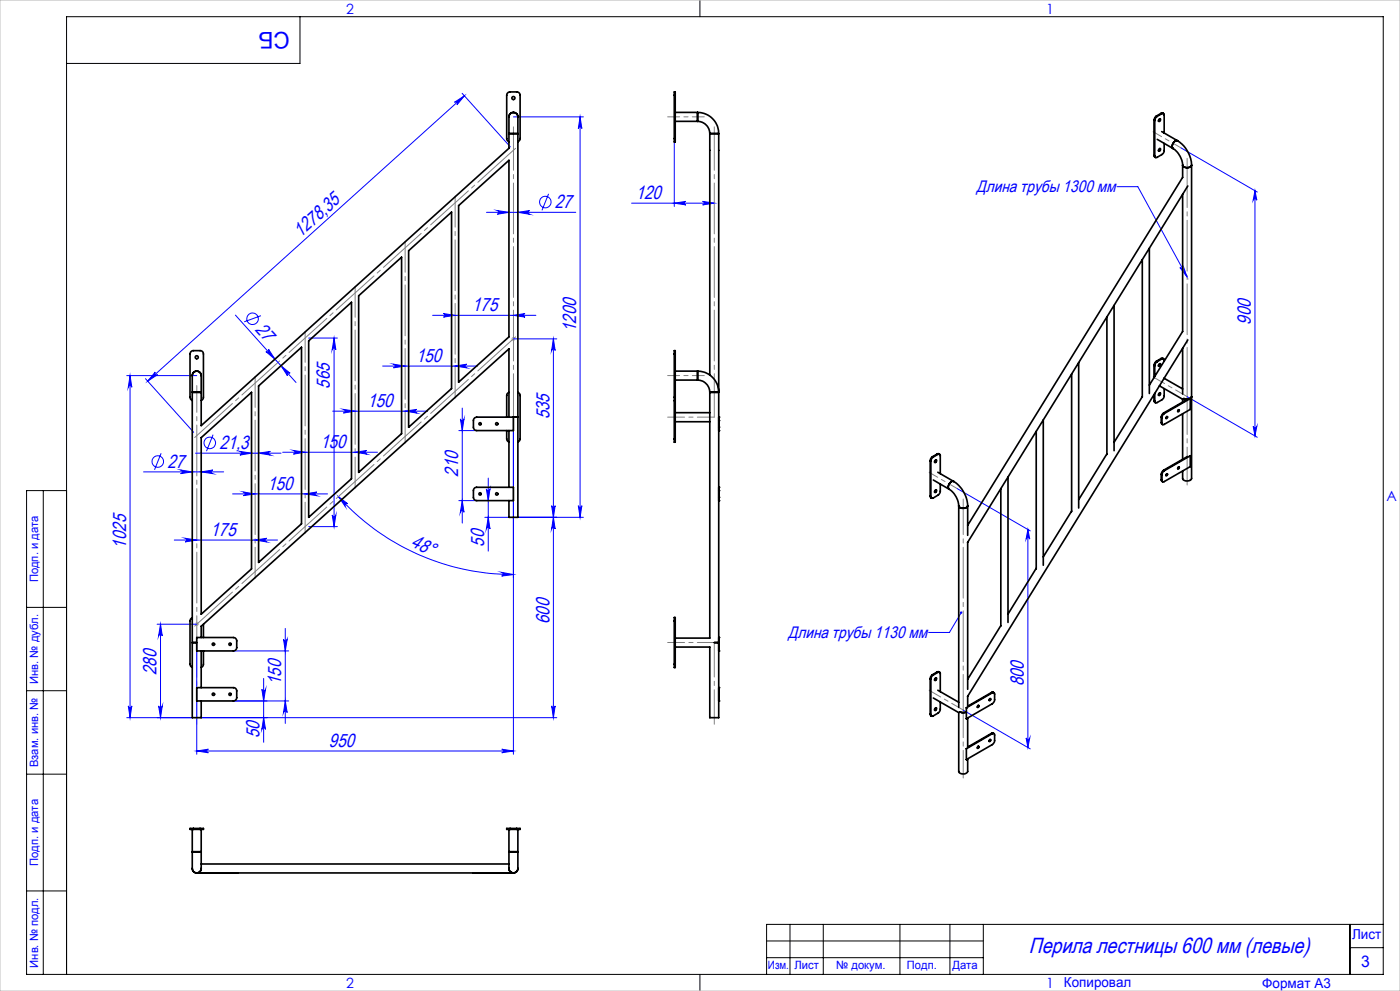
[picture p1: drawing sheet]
<svg xmlns="http://www.w3.org/2000/svg" width="420mm" height="297mm" viewBox="0 0 420 297" stroke-linecap="round" stroke-linejoin="round" font-family="sans-serif">
<g fill="none" stroke="#00f" stroke-width=".3">
<path d="M136.3 30.7l3-2-2.2 2.7a.54 .54 0 0 0 0-.7 .54 .54 0 0 0-.8 0zM138.6 28l14.5 16M139.3 28.7l-95 85.5M154 35h21M174 35l.6 3.5a.53 .53 0 0 0-.6-.5 .53 .53 0 0 0-.5 .5zM174 35v120M164.6 58.1l-2 4.9M202.3 42.5v19.4M335.1 55.9h6.2l14.8 27.1M354.3 44.3l22.9 13.3M376.5 57.1v73.5M376.5 57.1l.5 2.9a.56 .56 0 0 0-.5-.4 .56 .56 0 0 0-.5 .4z"/>
<path d="M145.9 63.6h26.8M149.2 63.1l3.5 .5-3.5 .6a.55 .55 0 0 0 .5-.5 .55 .55 0 0 0-.5-.6zM155.4 63.6l3.5-.5a.55 .55 0 0 0-.5 .6 .55 .55 0 0 0 .5 .5zM189.5 60.9h24.8M202.3 60.9l3.5-.5a.53 .53 0 0 0-.5 .5 .53 .53 0 0 0 .5 .5zM210.8 60.4l3.5 .5-3.5 .5a.53 .53 0 0 0 .5-.5 .53 .53 0 0 0-.5-.5zM70.6 94.4l18.2 20.2M78.3 94.6l-5 1.8M129.8 94.5h31M133 94l3.5 .5-3.5 .5a.53 .53 0 0 0 .5-.5 .53 .53 0 0 0-.5-.5zM154 94.5l3.5-.5a.53 .53 0 0 0-.5 .5 .53 .53 0 0 0 .5 .5zM354 80.2a.55 .55 0 0 0 .7 .2 .55 .55 0 0 0 .2-.7l1.2 3.3z"/>
<path d="M38 112.6h21M39 112.6l.5 3.5a.53 .53 0 0 0-.5-.5 .53 .53 0 0 0-.5 .5zM39 112.6v102.5M43.6 113.5l14.5 16.1M46.6 111.5a.52 .52 0 0 0-.1 .7 .52 .52 0 0 0 .8 .1l-3 1.9zM79.8 105.4a.52 .52 0 0 0 .7 0 .52 .52 0 0 0 0-.7l2 2.9zM84.3 109.6l2.7 2.3a.54 .54 0 0 0-.7 0 .54 .54 0 0 0 0 .7zM92.6 101.3h8.6M100.2 101.3l.6 3.5a.55 .55 0 0 0-.6-.5 .55 .55 0 0 0-.5 .5zM100.2 101.3v56.5M114.8 109.7h28.5M118 109.1l3.5 .6-3.5 .5a.55 .55 0 0 0 .5-.5 .55 .55 0 0 0-.5-.6z"/>
<path d="M136.5 109.7l3.5-.6a.55 .55 0 0 0-.5 .6 .55 .55 0 0 0 .5 .5zM154 101.6h13M166 101.6v113.5M166 101.6l.5 3.5a.53 .53 0 0 0-.5-.6 .53 .53 0 0 0-.5 .6zM356.1 118.9l21.1 12.2M48.3 135.9l-1.9 4.9M58.7 135.8h25.6M63.9 130.3l-2 4.9M72 135.3l3.5 .5-3.5 .6a.55 .55 0 0 0 .5-.6 .55 .55 0 0 0-.5-.5zM77.6 135.8l3.5-.5a.55 .55 0 0 0-.5 .5 .55 .55 0 0 0 .5 .6zM84.8 135.5h28.4M88 135l3.5 .5-3.5 .6a.55 .55 0 0 0 .5-.5 .55 .55 0 0 0-.5-.6z"/>
<path d="M99.8 123.2h28.5M103 122.7l3.5 .5-3.5 .6a.55 .55 0 0 0 .5-.6 .55 .55 0 0 0-.5-.5zM106.5 135.5l3.5-.5a.55 .55 0 0 0-.5 .6 .55 .55 0 0 0 .5 .5zM121.5 123.2l3.5-.5a.55 .55 0 0 0-.5 .5 .55 .55 0 0 0 .5 .6zM137.7 129h5.3M138.1 125.6a.55 .55 0 0 0 .6 .5 .55 .55 0 0 0 .5-.5l-.5 3.4zM138.7 122.3v34.5M154 125.1v101M376 127.8a.56 .56 0 0 0 .5 .4 .56 .56 0 0 0 .5-.4l-.5 2.8zM43.1 141.4h24M54.2 140.9l3.5 .5-3.5 .6a.55 .55 0 0 0 .5-.6 .55 .55 0 0 0-.5-.5zM60.4 141.4l3.5-.5a.55 .55 0 0 0-.5 .5 .55 .55 0 0 0 .5 .6z"/>
<path d="M69.8 148h28.4M73 147.5l3.5 .5-3.5 .6a.55 .55 0 0 0 .5-.6 .55 .55 0 0 0-.5-.5zM91.5 148l3.5-.5a.55 .55 0 0 0-.5 .5 .55 .55 0 0 0 .5 .6zM92.6 157.8h8.6M99.7 154.3a.55 .55 0 0 0 .5 .5 .55 .55 0 0 0 .6-.5l-.6 3.5zM101.5 148.8l2.8 2.2a.54 .54 0 0 0-.7 0 .54 .54 0 0 0-.1 .7zM101.5 148.8a70.7 70.7 0 0 0 52.5 23.4M137.7 150h5.3M138.7 150l.5 3.5a.55 .55 0 0 0-.5-.5 .55 .55 0 0 0-.6 .5zM145.5 155h7.2M145.9 146.5a.55 .55 0 0 0 .6 .5 .55 .55 0 0 0 .5-.5l-.5 3.5zM146.5 143.3v21.9"/>
<path d="M146.5 155l.5 3.5a.55 .55 0 0 0-.5-.5 .55 .55 0 0 0-.6 .5zM155.4 155h19.6M165.5 151.5a.53 .53 0 0 0 .5 .5 .53 .53 0 0 0 .5-.5l-.5 3.5zM166 155l.5 3.5a.53 .53 0 0 0-.5-.5 .53 .53 0 0 0-.5 .5zM173.5 151.5a.53 .53 0 0 0 .5 .6 .53 .53 0 0 0 .6-.6l-.6 3.5zM287.2 146.4l21.9 12.7M308.4 158.7v65.3M308.4 158.7l.5 2.9a.56 .56 0 0 0-.5-.5 .56 .56 0 0 0-.6 .5zM52.3 161.9h31M55.5 161.3l3.5 .6-3.5 .5a.55 .55 0 0 0 .5-.5 .55 .55 0 0 0-.5-.6zM76.5 161.9l3.5-.6a.55 .55 0 0 0-.5 .6 .55 .55 0 0 0 .5 .5zM150.5 171.6l3.5 .6-3.5 .4a.55 .55 0 0 0 .5-.5 .55 .55 0 0 0-.5-.5z"/>
<path d="M47.1 187.1h11.9M48.2 187.1v28M48.2 187.1l.5 3.5a.55 .55 0 0 0-.6-.5 .55 .55 0 0 0-.5 .5zM59 192.6v33.5M70 195.1h16.6M85.1 191.6a.55 .55 0 0 0 .5 .5 .55 .55 0 0 0 .5-.5l-.5 3.5zM85.6 188.3v28.5M288.4 183.6l-3.6 5.9h-6.2M38 215.1h19.7M38.5 211.6a.53 .53 0 0 0 .5 .5 .53 .53 0 0 0 .5-.5l-.5 3.5zM47.6 211.6a.55 .55 0 0 0 .5 .5 .55 .55 0 0 0 .6-.5l-.5 3.5zM60.4 215.1h106.6"/>
<path d="M70 210.1h16.6M78.6 206.6a.55 .55 0 0 0 .5 .5 .55 .55 0 0 0 .6-.5l-.6 3.5zM79.1 203.3v19.2M79.1 215.1l.6 3.5a.55 .55 0 0 0-.6-.5 .55 .55 0 0 0-.5 .5zM85.6 210.1l.5 3.5a.55 .55 0 0 0-.5-.5 .55 .55 0 0 0-.5 .5zM165.5 211.6a.53 .53 0 0 0 .5 .5 .53 .53 0 0 0 .5-.5l-.5 3.5zM289 212.8l20.1 11.6M59 225.1l3.5-.6a.53 .53 0 0 0-.5 .6 .53 .53 0 0 0 .5 .5zM59 225.1h95M150.5 224.5l3.5 .6-3.5 .5a.53 .53 0 0 0 .5-.5 .53 .53 0 0 0-.5-.6zM307.8 221.2a.56 .56 0 0 0 .6 .4 .56 .56 0 0 0 .5-.4l-.5 2.8z"/>
<circle cx="163.6" cy="60.5" r="1.73"/>
<circle cx="75.8" cy="95.5" r="1.74"/>
<circle cx="47.3" cy="138.3" r="1.73"/>
<circle cx="62.9" cy="132.7" r="1.73"/>
</g>
<path d="M153.5 101.6h1M153.7 101.2l.7 .7M154 101.1v1M154.4 101.2l-.7 .7M58.5 187.1h1M58.7 186.7l.7 .7M59 186.6v1M59.4 186.7l-.7 .7" fill="none" stroke="#c0c0c0" stroke-width=".7" stroke-linecap="butt"/>
<path d="M211.3 35h-11M211.3 112.6h-11" fill="none" stroke="#808080" stroke-width=".3" stroke-dasharray="15.2 1.3 1.3 1.3" stroke-dashoffset="11.6"/>
<path d="M59 217.1v-24.5M214.3 217.1v-24.5" fill="none" stroke="#808080" stroke-width=".3" stroke-dasharray="15.2 1.3 1.3 1.3" stroke-dashoffset="4.9"/>
<path d="M214.3 125h-14M214.3 192.6h-14" fill="none" stroke="#808080" stroke-width=".3" stroke-dasharray="15.2 1.3 1.3 1.3" stroke-dashoffset="10.1"/>
<path d="M154 125v-87M214.3 125v-87" fill="none" stroke="#808080" stroke-width=".3" stroke-dasharray="15.2 1.3 1.3 1.3" stroke-dashoffset="2.2"/>
<path d="M356.1 118.9l-10.2-5.9M289 212.8l-10.2-5.9" fill="none" stroke="#808080" stroke-width=".3" stroke-dasharray="15.2 1.3 1.3 1.3" stroke-dashoffset="11.2"/>
<path d="M354.3 44.3l-8.4-4.8M287.2 146.4l-8.5-4.8" fill="none" stroke="#808080" stroke-width=".3" stroke-dasharray="15.2 1.3 1.3 1.3" stroke-dashoffset="12.3"/>
<path d="M289 233.2v-20.4" fill="none" stroke="#808080" stroke-width=".3" stroke-dasharray="15.2 1.3 1.3 1.3" stroke-dashoffset="7"/>
<path d="M289 212.8v-63.3" fill="none" stroke="#808080" stroke-width=".3" stroke-dasharray="15.2 1.3 1.3 1.3" stroke-dashoffset="4.6"/>
<path d="M356.1 145.4v-26.5" fill="none" stroke="#808080" stroke-width=".3" stroke-dasharray="15.2 1.3 1.3 1.3" stroke-dashoffset="3.9"/>
<path d="M356.1 118.9v-71.4" fill="none" stroke="#808080" stroke-width=".3" stroke-dasharray="15.2 1.3 1.3 1.3" stroke-dashoffset=".5"/>
<path d="M154 157v-32" fill="none" stroke="#808080" stroke-width=".3" stroke-dasharray="15.2 1.3 1.3 1.3" stroke-dashoffset="1.1"/>
<path d="M59 192.6v-77" fill="none" stroke="#808080" stroke-width=".3" stroke-dasharray="15.2 1.3 1.3 1.3" stroke-dashoffset="7.2"/>
<path d="M57.6 131.9l97.9-88.2M57.6 188.4l97.9-88.2" fill="none" stroke="#808080" stroke-width=".3" stroke-dasharray="15.2 1.3 1.3 1.3" stroke-dashoffset="-1.1"/>
<path d="M136.5 119.3v-60.5M121.5 132.8v-60.5M91.5 159.8v-60.5M106.5 146.3v-60.5M76.5 173.3v-60.5" fill="none" stroke="#808080" stroke-width=".3" stroke-dasharray="15.2 1.3 1.3 1.3" stroke-dashoffset="5.9"/>
<g fill="none" stroke="#000" stroke-width=".3">
<path d="M90 5v14h-70M210 0v5M13 147v145M20 147h-12v145h407v-287h-395v287M8 182h12M8 207h12M8 232h12M8 267h12M237 277v15M247 277v15M270 277v15M285 277v15"/>
<path d="M295 277v15M405 277v15M415 277h-185v15M210 292v5M230 282h65M230 287h65M405 284h10"/>
</g>
<path d="M0 0h420v297h-420z" fill="none" stroke="#c0c0c0" stroke-width=".3"/>
<g fill="#00f">
<path d="M288.1 183.3a.36 .36 0 0 0 0 .6 .36 .36 0 0 0 .5-.1 .36 .36 0 0 0-.1-.5l-.1 .3 .1-.3zM354 80.2a.55 .55 0 0 0 .7 .2 .55 .55 0 0 0 .2-.7l1.2 3.3z"/>
<path d="M166 101.6l.5 3.5a.53 .53 0 0 0-.5-.6 .53 .53 0 0 0-.5 .6zM165.5 151.5a.53 .53 0 0 0 .5 .5 .53 .53 0 0 0 .5-.5l-.5 3.5zM48.2 187.1l.5 3.5a.55 .55 0 0 0-.6-.5 .55 .55 0 0 0-.5 .5zM47.6 211.6a.55 .55 0 0 0 .5 .5 .55 .55 0 0 0 .6-.5l-.5 3.5z"/>
<path d="M84.3 109.6l2.7 2.3a.54 .54 0 0 0-.7 0 .54 .54 0 0 0 0 .7zM79.8 105.4a.52 .52 0 0 0 .7 0 .52 .52 0 0 0 0-.7l2 2.9z"/>
<path d="M59 225.1l3.5-.6a.53 .53 0 0 0-.5 .6 .53 .53 0 0 0 .5 .5zM150.5 224.5l3.5 .6-3.5 .5a.53 .53 0 0 0 .5-.5 .53 .53 0 0 0-.5-.6zM133 94l3.5 .5-3.5 .5a.53 .53 0 0 0 .5-.5 .53 .53 0 0 0-.5-.5zM154 94.5l3.5-.5a.53 .53 0 0 0-.5 .5 .53 .53 0 0 0 .5 .5zM149.2 63.1l3.5 .5-3.5 .6a.55 .55 0 0 0 .5-.5 .55 .55 0 0 0-.5-.6zM155.4 63.6l3.5-.5a.55 .55 0 0 0-.5 .6 .55 .55 0 0 0 .5 .5zM202.3 60.9l3.5-.5a.53 .53 0 0 0-.5 .5 .53 .53 0 0 0 .5 .5zM210.8 60.4l3.5 .5-3.5 .5a.53 .53 0 0 0 .5-.5 .53 .53 0 0 0-.5-.5z"/>
<path d="M88 135l3.5 .5-3.5 .6a.55 .55 0 0 0 .5-.5 .55 .55 0 0 0-.5-.6zM106.5 135.5l3.5-.5a.55 .55 0 0 0-.5 .6 .55 .55 0 0 0 .5 .5zM103 122.7l3.5 .5-3.5 .6a.55 .55 0 0 0 .5-.6 .55 .55 0 0 0-.5-.5zM121.5 123.2l3.5-.5a.55 .55 0 0 0-.5 .5 .55 .55 0 0 0 .5 .6z"/>
<path d="M118 109.1l3.5 .6-3.5 .5a.55 .55 0 0 0 .5-.5 .55 .55 0 0 0-.5-.6zM136.5 109.7l3.5-.6a.55 .55 0 0 0-.5 .6 .55 .55 0 0 0 .5 .5z"/>
<path d="M73 147.5l3.5 .5-3.5 .6a.55 .55 0 0 0 .5-.6 .55 .55 0 0 0-.5-.5zM91.5 148l3.5-.5a.55 .55 0 0 0-.5 .5 .55 .55 0 0 0 .5 .6z"/>
<path d="M55.5 161.3l3.5 .6-3.5 .5a.55 .55 0 0 0 .5-.5 .55 .55 0 0 0-.5-.6zM76.5 161.9l3.5-.6a.55 .55 0 0 0-.5 .6 .55 .55 0 0 0 .5 .5z"/>
<path d="M60.4 141.4l3.5-.5a.55 .55 0 0 0-.5 .5 .55 .55 0 0 0 .5 .6zM54.2 140.9l3.5 .5-3.5 .6a.55 .55 0 0 0 .5-.6 .55 .55 0 0 0-.5-.5zM77.6 135.8l3.5-.5a.55 .55 0 0 0-.5 .5 .55 .55 0 0 0 .5 .6zM72 135.3l3.5 .5-3.5 .6a.55 .55 0 0 0 .5-.6 .55 .55 0 0 0-.5-.5z"/>
<path d="M136.3 30.7l3-2-2.2 2.7a.54 .54 0 0 0 0-.7 .54 .54 0 0 0-.8 0zM46.6 111.5a.52 .52 0 0 0-.1 .7 .52 .52 0 0 0 .8 .1l-3 1.9z"/>
<path d="M85.6 210.1l.5 3.5a.55 .55 0 0 0-.5-.5 .55 .55 0 0 0-.5 .5zM85.1 191.6a.55 .55 0 0 0 .5 .5 .55 .55 0 0 0 .5-.5l-.5 3.5z"/>
<path d="M173.5 151.5a.53 .53 0 0 0 .5 .6 .53 .53 0 0 0 .6-.6l-.6 3.5zM174 35l.6 3.5a.53 .53 0 0 0-.6-.5 .53 .53 0 0 0-.5 .5zM38.5 211.6a.53 .53 0 0 0 .5 .5 .53 .53 0 0 0 .5-.5l-.5 3.5zM39 112.6l.5 3.5a.53 .53 0 0 0-.5-.5 .53 .53 0 0 0-.5 .5zM138.7 150l.5 3.5a.55 .55 0 0 0-.5-.5 .55 .55 0 0 0-.6 .5zM138.1 125.6a.55 .55 0 0 0 .6 .5 .55 .55 0 0 0 .5-.5l-.5 3.4zM376 127.8a.56 .56 0 0 0 .5 .4 .56 .56 0 0 0 .5-.4l-.5 2.8zM376.5 57.1l.5 2.9a.56 .56 0 0 0-.5-.4 .56 .56 0 0 0-.5 .4z"/>
<path d="M99.7 154.3a.55 .55 0 0 0 .5 .5 .55 .55 0 0 0 .6-.5l-.6 3.5zM100.2 101.3l.6 3.5a.55 .55 0 0 0-.6-.5 .55 .55 0 0 0-.5 .5z"/>
<path d="M166 155l.5 3.5a.53 .53 0 0 0-.5-.5 .53 .53 0 0 0-.5 .5zM165.5 211.6a.53 .53 0 0 0 .5 .5 .53 .53 0 0 0 .5-.5l-.5 3.5zM145.9 146.5a.55 .55 0 0 0 .6 .5 .55 .55 0 0 0 .5-.5l-.5 3.5zM146.5 155l.5 3.5a.55 .55 0 0 0-.5-.5 .55 .55 0 0 0-.6 .5zM78.6 206.6a.55 .55 0 0 0 .5 .5 .55 .55 0 0 0 .6-.5l-.6 3.5zM79.1 215.1l.6 3.5a.55 .55 0 0 0-.6-.5 .55 .55 0 0 0-.5 .5zM308.4 158.7l.5 2.9a.56 .56 0 0 0-.5-.5 .56 .56 0 0 0-.6 .5zM307.8 221.2a.56 .56 0 0 0 .6 .4 .56 .56 0 0 0 .5-.4l-.5 2.8z"/>
<path d="M101.5 148.8l2.8 2.2a.54 .54 0 0 0-.7 0 .54 .54 0 0 0-.1 .7zM150.5 171.6l3.5 .6-3.5 .4a.55 .55 0 0 0 .5-.5 .55 .55 0 0 0-.5-.5z"/>
</g>
<g fill="none" stroke="#000" stroke-width=".5">
<path d="M202.3 28.5v-1h.3v1M202.3 28.5h.3M202.3 28.5v13M202.6 36.4h6.7M202.6 33.7h6.7M202.6 28.5v13M209.3 36.4a3.7 3.7 0 0 1 3.6 3.6M209.3 33.7a6.4 6.4 0 0 1 6.3 6.3M209.3 33.7v2.7M346.2 36l.2 .1M346.2 36v10.6M346.4 36.1v10.6"/>
<path d="M346.9 34.8l-.5 .5-.2 .7M346.9 34.8l.2 .1M347.1 34.9l-.5 .5-.2 .7M347.7 35.8l.1-.1a.24 .24 0 0 1 .3-.1 .24 .24 0 0 1 .1 .4l-.1 .1a.28 .28 0 0 1-.3 .3 .28 .28 0 0 1-.3-.3zM347.9 35.6l-.3 .7M348.3 34h.8M348.3 34l.2 .1M348.3 34l-1.4 .8M348.5 39.4l4.8 2.8M348.5 34.1a.43 .43 0 0 1 .6-.1 .43 .43 0 0 1 .2 .5v5.4M348.5 34.1l-1.4 .8M152.7 40v-2.8a4.1 4.1 0 0 1 .5-3.2 1.45 1.45 0 0 1 1.7 0 1.45 1.45 0 0 1 .5 1.7v4.3"/>
<path d="M152.7 40h2.7M152.7 42.5l-.5-.4-.2-.6v-13a1.02 1.02 0 0 1 1-1h2a1.02 1.02 0 0 1 1 1v13l-.1 .6-.5 .4M152.7 40v4.4l-92.3 83.2v-10M155.4 40v115h-2.7v-5M202.3 41.5v.2a.51 .51 0 0 0 .3 .8v-1M202.3 41.5h.3M212.9 40h2.7M212.9 40v72.4M215.6 40v175.1h-2.7v-21.2h-10.3M346.2 46.6l.4 .6M346.2 46.6l.2 .1M347.2 41.8l4.7 2.7"/>
<path d="M347.7 44.7a.29 .29 0 0 1 .4-.2 .29 .29 0 0 1 0 .5 .28 .28 0 0 1-.3 .3 .28 .28 0 0 1-.3-.3zM347.9 44.5l-.3 .7M349.3 43l-.2 2.8-2 1.4a.44 .44 0 0 1-.5 0 .44 .44 0 0 1-.2-.5M351.9 44.5a6.7 6.7 0 0 1 2.9 5M353.3 42.2a9.2 9.2 0 0 1 4.2 7.3M353.3 42.2a1.54 1.54 0 0 0-1.4 2.3M354.8 49.5a1.54 1.54 0 0 0 2.7 0M354.8 49.5v3.7l-64.5 104.2M354.8 58.3v41l-10 16.1M356.3 55.7l-66 106.9M357.5 49.5v93.9a1.54 1.54 0 0 1-2.7 0v-2.2M122.6 75.1l12.9-11.5v52.8l-12.9 11.7z"/>
<path d="M137.6 61.6l15.1-13.6v53l-15.1 13.5zM342.7 77.9v41.2M344.8 74.4v43.5M107.6 88.6l12.9-11.5v52.9l-12.9 11.6zM332.1 95v41.2M334.2 91.5v43.6M57.7 117.6v-2.9a4 4 0 0 1 .6-3.3 1.55 1.55 0 0 1 1.7 .3 1.55 1.55 0 0 1 .4 1.8v4.1M57.7 117.6h2.7M57.7 117.6v97.5h2.7v-5M77.6 115.7l12.9-11.6v52.9l-12.9 11.6zM92.6 102.2l12.8-11.6v52.9l-12.8 11.5zM152.7 117.6l-.5 .4-.2 .5v6.5"/>
<path d="M155.4 117.6l.5 .4 .1 .5v13l-.1 .6-.5 .4M202.3 119.1v1M202.3 106.1v-1h.3v1M202.3 106.1v13M202.3 119.1h.3M202.3 106.1h.3M202.6 119.1v1M202.6 113.9h6.7M202.6 111.2h6.7M202.6 106.1v13M209.3 113.9a3.7 3.7 0 0 1 3.6 3.7M209.3 111.2a6.2 6.2 0 0 1 6.2 6.4h-2.6"/>
<path d="M209.3 111.2v2.7M212.9 117.6v73.6h-10.3M321.5 112.1v41.2M323.6 108.7v43.6M342.7 118.9l-8.5 13.7M346.2 109.5v3.7M346.2 118.3v1.8M346.2 109.5l.2 .1M346.4 109.6v3.2M346.4 117.9v2.3M346.9 108.3l-.5 .5-.2 .7M346.9 108.3l.2 .1"/>
<path d="M347.1 108.4l-.5 .5-.2 .7M347.8 117.8a.24 .24 0 0 1 .3 0 .24 .24 0 0 1 .1 .3l-.1 .1a.28 .28 0 0 1-.3 .3 .28 .28 0 0 1-.3-.3zM347.8 109.1a.25 .25 0 0 1 .3-.1 .25 .25 0 0 1 .1 .4l-.2 .2a.26 .26 0 0 1-.4 .2 .26 .26 0 0 1 0-.4zM347.8 115.6l7 4.1v.8M347.9 109l-.3 .7M347.9 117.7l-.3 .7M348.3 107.5h.8M348.3 107.5l.2 .1M348.3 107.5l-1.4 .8M348.5 107.6a.49 .49 0 0 1 .7 0 .49 .49 0 0 1 .1 .6M348.5 107.6l-1.4 .8M349.3 116.5l-.2 2.8-2 1.3a.44 .44 0 0 1-.5 .1 .44 .44 0 0 1-.2-.5"/>
<path d="M349.3 113.3l5.5 3.3M354.8 104.5v13.6M355.2 119.4l.9 .3 1-.3M356.3 119.7l-7.2 4.1M356.3 101.9l-66 106.8M357.1 119.4v3.3l-7.8 4.5a.42 .42 0 0 1-.5 0 .42 .42 0 0 1-.2-.4M357.1 119.4l-7.8 4.5M357.5 118.9l-.4 .5M57.7 120l-.5-.4-.2-.5v-13a1.02 1.02 0 0 1 1-1h2a.97 .97 0 0 1 1 1v13l-.1 .5-.5 .4M60.4 131.2l15.1-13.6v52.9l-15.1 13.6zM142.5 125.2l.5-.2h11v4h-11a1.02 1.02 0 0 1-1-1v-2.2zM152 129v2.5l.2 .6 .5 .4"/>
<path d="M152.7 125v-20.4l-92.3 83.1v3.4M152.7 129v17M154 125h1.4M202.3 131.5v.2a.51 .51 0 0 0 .3 .8v-1M202.3 120.1v11.4M202.3 131.5h.3M202.3 120.1h.3M202.6 126.4h10.3M202.6 123.7h10.3M202.6 120.1v11.4M215.6 125h.1M215.6 125v1"/>
<path d="M215.6 129h.1M215.6 128v1M215.6 126h.1M215.6 128h.1M279 138.1l.3 .1M279 138.1v10.6M279.3 138.2v10.6M279.8 136.9l-.6 .7-.2 .5M279.8 136.9l.2 .1M280 137l-.6 .7-.1 .5M280.5 138l.2-.1a.35 .35 0 0 1 .2 .5 .35 .35 0 0 1-.5 .1zM280.8 137.8l-.4 .7"/>
<path d="M281.2 136.1h.7M281.2 136.1l.2 .1M281.2 136.1l-1.4 .8M281.4 136.2a.44 .44 0 0 1 .5-.1 .44 .44 0 0 1 .2 .5v5.4M281.4 136.2l-1.4 .8M310.9 129.3v41.2M313 125.9v43.5M332.1 136l-8.5 13.8M346.2 120.1l.4 .6M346.2 120.1l.2 .1M348.4 126.6l.4 .6M348.4 125l.2 .2"/>
<path d="M348.4 126.6l.2 .2M348.4 125v1.6M348.6 125.2v1.6M349.1 123.8l-.5 .5-.2 .7M349.1 123.8l.2 .1M349.3 123.9l-.5 .6-.2 .7M349.8 125l.3-.2 .2 .2-.4 .5zM350 124.8l.1 .1M350.1 124.9l-.3 .4M353.4 123l.2-.2a.26 .26 0 0 1 .1 .4 .26 .26 0 0 1-.4 0zM353.6 122.8l-.3 .5M353.6 140l-.3 .4"/>
<path d="M353.6 139.9v.1M354.8 124v13.7M356.3 136.8l-7.2 4.1M357.1 136.6v3.2l-7.8 4.5a.42 .42 0 0 1-.5 .1 .42 .42 0 0 1-.2-.5M357.1 136.6h.1M357.1 136.6l-7.8 4.5M142.3 146.3l.5-.3h11.2v4h-11a.96 .96 0 0 1-1-1v-2.2zM215.6 150h.1M215.6 149v1M215.6 146h.1M215.6 146v1M215.6 147h.1"/>
<path d="M215.6 149h.1M279 148.7l.5 .6M279 148.7l.3 .1M280 143.9l4.7 2.7M280.5 147l.1-.1a.23 .23 0 0 1 .3-.1 .23 .23 0 0 1 .1 .4l-.1 .1a.28 .28 0 0 1-.3 .3 .28 .28 0 0 1-.2-.3zM280.8 146.8l-.4 .7M281.3 141.5l4.8 2.8M282.1 145.1l-.1 2.6-.5 .6-1.5 1a.44 .44 0 0 1-.5 0 .44 .44 0 0 1-.2-.5M284.7 146.6a6.6 6.6 0 0 1 2.9 4.9M286.1 144.3a9.3 9.3 0 0 1 4.2 7.2M286.1 144.3a1.56 1.56 0 0 0-1.4 2.3M287.6 151.5v60.5"/>
<path d="M290.3 151.5a1.56 1.56 0 0 1-2.7 .1M290.3 151.5v8.9M300.2 146.4v41.2M302.4 143v43.5M321.5 153.2l-8.5 13.7M348.4 143.8l.4 .6M348.4 142.2v1.6M348.4 142.2l.2 .1M348.4 143.8l.2 .1M348.6 142.3v1.6M349.1 140.9l-.5 .6-.2 .7M349.1 140.9l.2 .2"/>
<path d="M349.3 141.1l-.5 .5-.2 .7M350 142h.1a.26 .26 0 0 1 .1 .4 .26 .26 0 0 1-.4 0zM350 142l-.2 .5M353.4 140l.2-.1a.26 .26 0 0 1 .1 .5 .26 .26 0 0 1-.4-.1zM290.3 162.6v44M310.9 170.3l-8.5 13.7M57.7 192.6h1.3M57.7 185.1l-.5 .4-.2 .6v13l.2 .5 .5 .4M59 191.1h11a1.02 1.02 0 0 1 1 1v2a1.02 1.02 0 0 1-1 1h-11zM60.4 195.1v11M61 195.1v4l-.1 .5-.5 .4M61 187.1v4"/>
<path d="M202.3 186.1v-.2a.51 .51 0 0 1 .3-.8v1M202.3 199.1v1h.3v-1M202.3 186.1v13M202.3 186.1h.3M202.3 199.1h.3M202.6 186.1v13M214.3 192.6h1.3M215.6 191.1h.1M215.6 195.1h.1M300.2 187.5l-9.9 16.1M59 206.1h11a.96 .96 0 0 1 1 1v2a.96 .96 0 0 1-1 1h-11zM215.6 206.1h.1"/>
<path d="M215.6 210.1h.1M279 214l.5 .6M279 203.4v10.6M279 203.4l.3 .1M279 214l.3 .2M279.3 203.5v10.7M279.8 202.2l-.6 .7-.2 .5M279.8 202.2l.2 .1M280 202.3l-.6 .7-.1 .5M280 209.2l7.6 4.4v17.6a1.55 1.55 0 0 0 2.7 0v-3.8M280.5 212.8h-.1M280.5 212.3a.31 .31 0 0 1 .5-.1 .31 .31 0 0 1-.2 .5v.1a.28 .28 0 0 1-.5 0 .28 .28 0 0 1 .1-.4z"/>
<path d="M280.6 203.2a.23 .23 0 0 1 .3 0 .23 .23 0 0 1 .1 .3l-.1 .2a.28 .28 0 0 1-.3 .2 .28 .28 0 0 1-.2-.2zM280.8 203.1l-.4 .7M280.8 212.1l-.3 .7M281.2 201.4h.7M281.2 201.4l.2 .1M281.2 201.4l-1.4 .8M281.3 206.9l6.3 3.6M281.4 201.5a.42 .42 0 0 1 .5-.1 .42 .42 0 0 1 .2 .5v5.4M281.4 201.5l-1.4 .8M282.1 210.4l-.1 2.6-.3 .5-1.7 1.1a.42 .42 0 0 1-.5 0 .42 .42 0 0 1-.2-.4M288 213.4l.6 .2 1.3-.2M289.9 215.4h.1"/>
<path d="M289.9 212.1h.1M289.9 212.1v3.3M290.3 215.2v8.7l7.2-4.1M293.3 211.5a.24 .24 0 0 1 .3 .2 .24 .24 0 0 1-.1 .3 .24 .24 0 0 1-.3-.2zM293.5 211.5l-.3 .4M293.5 211.4v.1M296.9 209.5a.24 .24 0 0 1 .3 .1 .24 .24 0 0 1-.2 .3 .24 .24 0 0 1-.3-.1zM297 209.4l-.3 .5M297 209.4h.1M297.5 207.5l.7 .1M297.5 219.8h.7M297.5 207.5l-7.2 4.2v-3"/>
<path d="M297.5 207.5l.2 .1M297.5 219.8l.2 .1M297.7 207.6a.44 .44 0 0 1 .5 0 .44 .44 0 0 1 .2 .5l-.1 1.9-.5 .8-7.9 4.6M297.7 219.9a.44 .44 0 0 1 .5 0 .44 .44 0 0 1 .2 .4v1.8l-.4 .9-8.1 4.6M297.7 219.9l-7.8 4.5v3.2M297.7 207.6l-7.8 4.5M289.9 227.6h.1M293.4 223.7h.3v.2l-.4 .4zM293.5 223.7l-.3 .5M296.9 221.7a.24 .24 0 0 1 .3 .2 .24 .24 0 0 1-.2 .3 .24 .24 0 0 1-.3-.2zM297 221.6l-.3 .5M57.7 255.3v2.8a4 4 0 0 0 .6 3.3 1.55 1.55 0 0 0 1.7-.3 1.55 1.55 0 0 0 .4-1.7v-4.1"/>
<path d="M57.7 255.3h2.7M57.7 248.6v6.7M58 248.3h-.2a.51 .51 0 0 0-.8 .3h1M58 248.6h2M58 248.3h2M58 248.3v.3M60 248.3h.2a.51 .51 0 0 1 .8 .3h-1M60 248.3v.3M60.4 248.6v6.7M60.4 258.9h92.3M152.7 255.3v2.8a4.1 4.1 0 0 0 .5 3.2l.8 .3M152.7 255.3h2.7"/>
<path d="M152.7 248.6v6.7M153 248.3h-.2a.51 .51 0 0 0-.8 .3h1M153 248.3v.3M153 248.6h2M153 248.3h2M155 248.3h.2a.51 .51 0 0 1 .8 .3h-1M155 248.3v.3M155.4 255.3v2.8a4.1 4.1 0 0 1-.6 3.2l-.8 .3M155.4 248.6v6.7M59 261.6h.1M59 261.6h95M70 261.6h1"/>
<path d="M70 261.6h.1M71 261.6h.1M142 261.6h.1M142 261.6h1M143 261.6h.1M154 261.6h.1"/>
<circle cx="154" cy="29.4" r=".46"/>
<circle cx="59" cy="107.1" r=".45"/>
<circle cx="144" cy="127" r=".34"/>
<circle cx="149" cy="127" r=".34"/>
<circle cx="144" cy="148" r=".35"/>
<circle cx="149" cy="148" r=".35"/>
<circle cx="64" cy="193.1" r=".35"/>
<circle cx="69" cy="193.1" r=".34"/>
<circle cx="64" cy="208.1" r=".36"/>
<circle cx="69" cy="208.1" r=".35"/>
</g>
<text font-size="6.9" fill="#00f" x="86.9" y="9.4" transform="rotate(-180 86.9 9.4)">СБ</text>
<text font-size="6.6" fill="#00f" x="308.7" y="285.7">Перила лестницы 600 мм (левые)</text>
<g font-size="5.7" fill="#00f">
<text x="190.7" y="59.6">120</text>
<text x="166.5" y="62.4">27</text>
<text x="90.1" y="71.3" transform="rotate(-42 90.1 71.3)">1278,35</text>
<text x="141.7" y="93.3">175</text>
<text x="76.3" y="98.9" transform="rotate(48 76.3 98.9)">27</text>
<text x="172.8" y="99.5" transform="rotate(-90 172.8 99.5)">1200</text>
<text x="375.3" y="97.3" transform="rotate(-90 375.3 97.3)">900</text>
<text x="124.8" y="108.4">150</text>
<text x="99" y="116.5" transform="rotate(-90 99 116.5)">565</text>
<text x="110.3" y="122">150</text>
<text x="164.8" y="125.7" transform="rotate(-90 164.8 125.7)">535</text>
<text x="65.8" y="134.6">21,3</text>
<text x="96.1" y="134.3">150</text>
<text x="50.2" y="140.1">27</text>
<text x="137.4" y="142.9" transform="rotate(-90 137.4 142.9)">210</text>
<text x="80.3" y="146.8">150</text>
<text x="63.2" y="160.6">175</text>
<text x="37.8" y="164.4" transform="rotate(-90 37.8 164.4)">1025</text>
<text x="123.1" y="163.8" transform="rotate(23 123.1 163.8)">48°</text>
<text x="145.2" y="163.9" transform="rotate(-90 145.2 163.9)">50</text>
<text x="164.8" y="187" transform="rotate(-90 164.8 187)">600</text>
<text x="46.9" y="202.4" transform="rotate(-90 46.9 202.4)">280</text>
<text x="84.4" y="205.3" transform="rotate(-90 84.4 205.3)">150</text>
<text x="307.2" y="205.7" transform="rotate(-90 307.2 205.7)">800</text>
<text x="77.9" y="221.2" transform="rotate(-90 77.9 221.2)">50</text>
<text x="98.7" y="223.8">950</text>
</g>
<g font-size="5" fill="#00f">
<text x="293" y="57.6">Длина трубы 1300 мм</text>
<text x="236.5" y="191.2">Длина трубы 1130 мм</text>
</g>
<text font-size="4.8" fill="#00f" x="408.3" y="289.7">3</text>
<g font-size="4.2" fill="#00f">
<text x="103.8" y="4.2">2</text>
<text x="313.8" y="4.2">1</text>
<text x="415.9" y="150.2">A</text>
<text x="103.8" y="296.2">2</text>
<text x="313.8" y="296.2">1</text>
</g>
<g font-size="4.1" fill="#00f">
<text x="405.6" y="281.5">Лист</text>
<text x="319.2" y="295.9">Копировал</text>
<text x="378.7" y="296">Формат А3</text>
</g>
<g font-size="3.4" fill="#00f">
<text x="11.4" y="174.5" transform="rotate(-90 11.4 174.5)">Подп. и дата</text>
<text x="11.4" y="205" transform="rotate(-90 11.4 205)">Инв. № дубл.</text>
<text x="11.4" y="229.9" transform="rotate(-90 11.4 229.9)">Взам. инв. №</text>
<text x="11.4" y="259.5" transform="rotate(-90 11.4 259.5)">Подп. и дата</text>
<text x="11.4" y="290" transform="rotate(-90 11.4 290)">Инв. № подл.</text>
<text x="230.4" y="290.4">Изм.</text>
<text x="238.3" y="290.4">Лист</text>
<text x="250.9" y="290.4">№ докум.</text>
<text x="272.1" y="290.4">Подп.</text>
<text x="285.7" y="290.5">Дата</text>
</g>
</svg>
